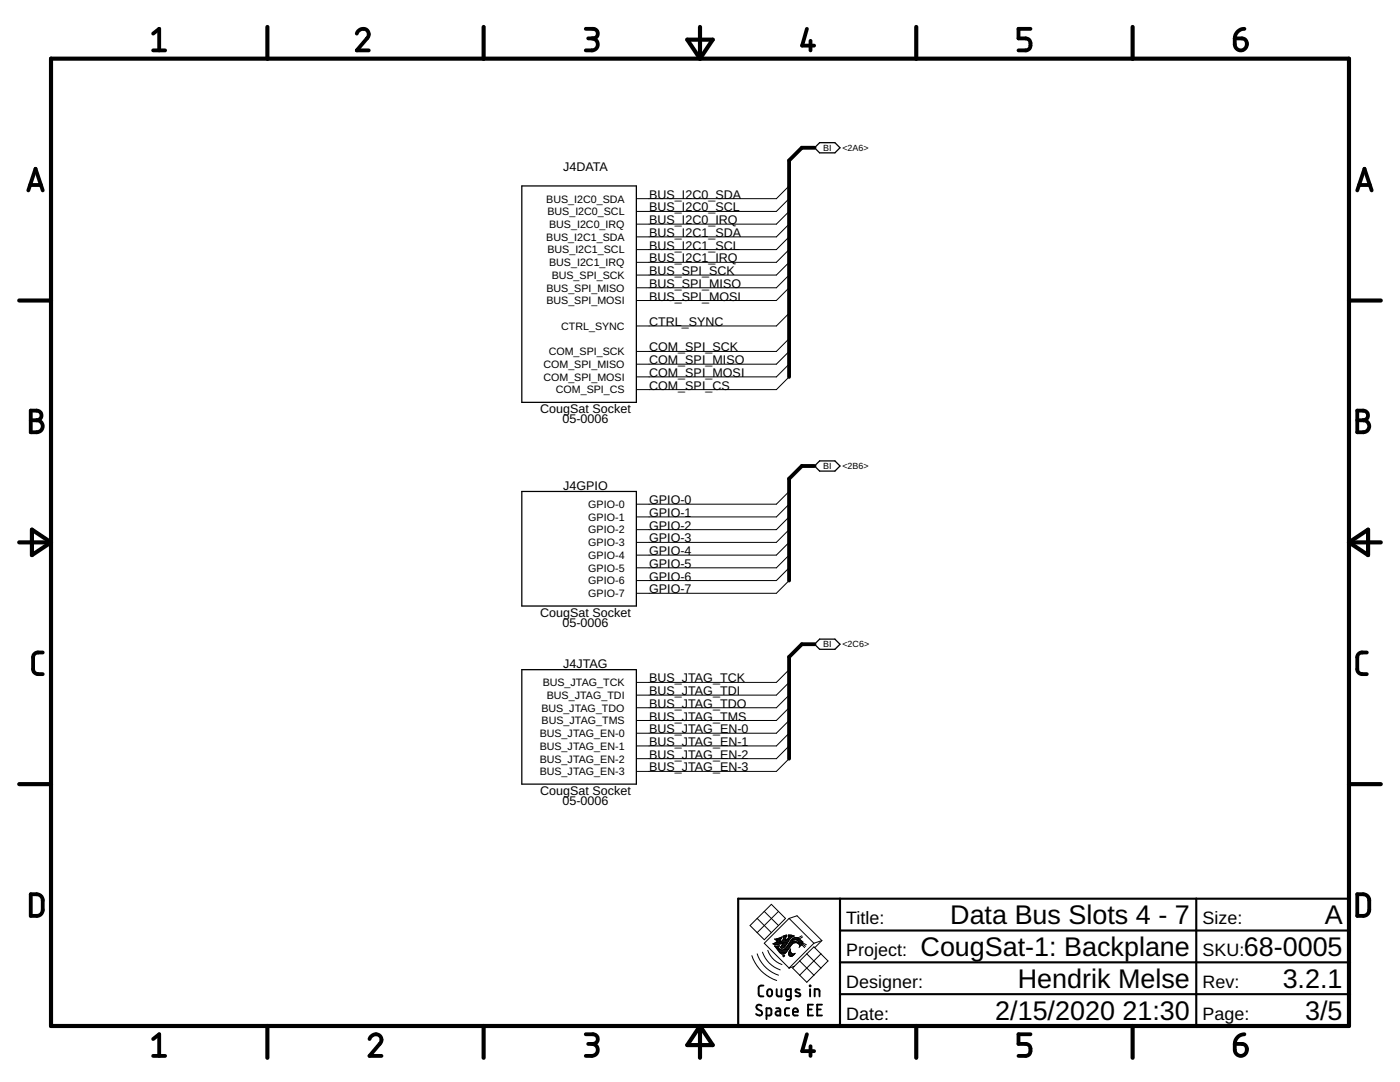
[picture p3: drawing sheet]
<svg xmlns="http://www.w3.org/2000/svg" width="279mm" height="216mm" viewBox="0 0 279 216" stroke-linecap="round" stroke-linejoin="round" font-family="sans-serif">
<g fill="none" stroke="#000" stroke-width=".83">
<path d="M10.2 11.7h259v193h-259zM53.4 5.4v6.3M96.5 5.4v6.3M137.2 7.9h5l-2.5 3.8zM139.7 5.4v6.3M182.9 5.4v6.3M226 5.4v6.3M3.8 60h6.4M269.2 60h6.4M3.8 108.2h6.4M6.4 105.7l3.8 2.5-3.8 2.6zM269.2 108.2h6.4"/>
<path d="M269.2 108.2l3.8-2.5v5.1zM3.8 156.5h6.4M269.2 156.5h6.4M53.4 204.7v6.4M96.5 204.7v6.4M139.7 204.7v6.4M139.7 204.7l2.5 3.8h-5zM182.9 204.7v6.4M226 204.7v6.4"/>
</g>
<g fill="none" stroke="#000" stroke-width=".76">
<path d="M30.6 6.7l1.2-.9v4.3M30.6 10.1h2.4M71.2 6.7a1.18 1.18 0 0 1 1.6-.9 1.18 1.18 0 0 1 .6 1.7l-2.2 2.6h2.4M116.9 5.8h1.4a.95 .95 0 0 1 1 .9 .95 .95 0 0 1-1 1h-.9M118.1 7.7a1.2 1.2 0 0 1 1.2 1.2 1.2 1.2 0 0 1-1.2 1.2h-1.2M161 5.8l-.9 3.3h2.4M161.8 8.1v2M205.7 5.8h-2.4v1.9h1.4a1.22 1.22 0 0 1 1 1.2 1.22 1.22 0 0 1-1 1.2h-1.4M246.4 7.7h1.5a1.2 1.2 0 0 1 .9 1.3 1.2 1.2 0 0 1-1.2 1 1.2 1.2 0 0 1-1.2-1.1zM248.3 5.8a1.92 1.92 0 0 0-1.9 1.9M5.7 38l1.4-4.3 1.4 4.3M6 36.9h2.2"/>
<path d="M162.6 29.5h-2.6l-2.5 2.5v43.2M270.9 38l1.4-4.3 1.4 4.3M271.2 36.9h2.2M6.1 81.9h1.2a.96 .96 0 0 1 1 1 .96 .96 0 0 1-1 1 1.2 1.2 0 0 1 1.2 1.2 1.2 1.2 0 0 1-1.2 1.2h-1.2zM6.1 83.9h1.2M162.6 93h-2.6l-2.5 2.5v20.3M270.9 81.9h1.2a.96 .96 0 0 1 .9 1 .96 .96 0 0 1-.9 1 1.2 1.2 0 0 1 1.2 1.2 1.2 1.2 0 0 1-1.2 1.2h-1.2zM270.9 83.9h1.2M8.5 130.2a1.65 1.65 0 0 0-1.6 .3l-.3 .6v2.4l.3 .7a1.71 1.71 0 0 0 1.6 .3M162.6 128.5h-2.6l-2.5 2.6v20.3M272.8 130.2a1.65 1.65 0 0 0-1.7 .3l-.2 .6v2.7l.2 .4a1.71 1.71 0 0 0 1.7 .3M6.1 178.4a2.43 2.43 0 0 1 2 .3l.3 .4 .1 .5v2.2l-.4 .7a2.35 2.35 0 0 1-2 .3z"/>
<path d="M270.9 178.4a2.43 2.43 0 0 1 1.9 .3l.3 .4 .2 .5-.1 2.2-.4 .7a2.35 2.35 0 0 1-1.9 .3zM30.6 207.3l1.2-.9v4.3M30.6 210.7h2.4M73.7 207.3a1.18 1.18 0 0 1 1.6-.9 1.18 1.18 0 0 1 .6 1.7l-2.2 2.6h2.4M116.9 206.4h1.4a.96 .96 0 0 1 1 .9 .96 .96 0 0 1-1 1h-.9M118.1 208.3a1.2 1.2 0 0 1 1.2 1.2 1.2 1.2 0 0 1-1.2 1.2h-1.2M161 206.4l-.9 3.3h2.4M161.8 208.8v1.9M205.7 206.4h-2.4v1.9h1.4a1.22 1.22 0 0 1 1 1.2 1.22 1.22 0 0 1-1 1.2h-1.4M246.4 208.3h1.5a1.2 1.2 0 0 1 .9 1.3 1.2 1.2 0 0 1-1.2 1.1 1.2 1.2 0 0 1-1.2-1.2zM248.3 206.4a1.95 1.95 0 0 0-1.9 1.9"/>
</g>
<path d="M167.6 179.3v25.4M238.7 179.3v25.4M269.2 179.3h-121.9v25.4M167.6 198.4h101.6M167.6 192h101.6M167.6 185.7h101.6" fill="none" stroke="#000" stroke-width=".42"/>
<g fill="none" stroke="#000" stroke-width=".2">
<path d="M157.5 37.1l-2.6 2.5h-27.9M157.5 39.6l-2.6 2.6h-27.9M157.5 42.2l-2.6 2.5h-27.9M157.5 44.7l-2.6 2.6h-27.9M157.5 47.3l-2.6 2.5h-27.9M157.5 49.8l-2.6 2.5h-27.9M157.5 52.3l-2.6 2.6h-27.9M157.5 54.9l-2.6 2.5h-27.9M157.5 57.4l-2.6 2.6h-27.9M157.5 62.5l-2.6 2.5h-27.9M157.5 67.6l-2.6 2.5h-27.9M157.5 70.1l-2.6 2.6h-27.9"/>
<path d="M157.5 72.7l-2.6 2.5h-27.9M157.5 75.2l-2.6 2.5h-27.9M157.5 98.1l-2.6 2.5h-27.9M157.5 100.6l-2.6 2.5h-27.9M157.5 103.1l-2.6 2.6h-27.9M157.5 105.7l-2.6 2.5h-27.9M157.5 108.2l-2.6 2.6h-27.9M157.5 110.8l-2.6 2.5h-27.9M157.5 113.3l-2.6 2.5h-27.9M157.5 115.8l-2.6 2.6h-27.9M157.5 133.6l-2.6 2.6h-27.9M157.5 136.2l-2.6 2.5h-27.9"/>
<path d="M157.5 138.7l-2.6 2.5h-27.9M157.5 141.2l-2.6 2.6h-27.9M157.5 143.8l-2.6 2.5h-27.9M157.5 146.3l-2.6 2.5h-27.9M157.5 148.8l-2.6 2.6h-27.9M157.5 151.4l-2.6 2.5h-27.9M150.1 190.7a7.7 7.7 0 0 0 4.9 4.9M151.1 190.3a6.7 6.7 0 0 0 4.3 4.3M151.1 183.3l-1.4 1.4 2.8 2.8 2.9-2.8M151.1 183.3l2.8 2.8M152.2 190a5.6 5.6 0 0 0 3.5 3.5M152.5 181.9l1.4-1.5 2.9 2.9-1.4 1.4"/>
<path d="M152.5 181.9l-1.4 1.4M152.5 181.9l2.9 2.8M153.2 189.6a4.6 4.6 0 0 0 2.9 2.9M154.3 188.3h1.7M154.5 188.4h1M154.6 188.2h2.5M154.7 188.9h.7M154.7 187.5h1.1M154.8 189h.5M154.8 188h2.4M154.9 189.1h.4M154.9 187.6h.8"/>
<path d="M155 187.3h.9M155 189.2h.4M155 187.9h.7M155.1 189.4h.5M155.1 187.7h.6M155.1 187.8h.6M155.2 189.5h.6M155.2 188.8h.3M155.2 189.6h2M155.3 189v.1M155.3 189.7h1.8M155.4 181.9l-4.3 4.2"/>
<path d="M155.4 187.2h.6M155.4 188.9l.2-.2-1 .1 .9 1.1M155.4 188.9l-.1 .1M155.4 189.8h1.7M155.5 189.9h1.5M155.5 189.9l.5 .5 .6-.1M155.6 190.1h1.3M155.7 187.1h.3M155.7 187.9h1.6M155.7 190.2h1M155.7 187.6v.4M155.7 189h.8"/>
<path d="M155.8 189.1h.6M155.9 188.9l-.2 .1 .1 .1M155.9 188.9h.7M155.9 190.3h.7M155.9 187h.1M156 187l-1.4 .4 .6 .3-1 .6 .8 .2 1.3-.3-.3 .5M156 187v.3l-.3 .3M156 188.8h.7M156 188.7l-.1 .2M156 187.8h1.4M156 188.6h.8M156.1 188.5h.8"/>
<path d="M156.1 187.7h1.3M156.2 188.4h.8M156.2 187.6l-.5 .4M156.2 188.3h.9M156.2 187.6h.6M156.3 186.9h.7M156.3 190.8h.2M156.3 187.1h.5M156.3 187h.5M156.3 187.5h.5M156.4 187.3h.4M156.4 190.9h.1"/>
<path d="M156.4 189.5h.9M156.4 187.2h.4M156.4 186.8h.6M156.5 190.8l-.1 .1M156.6 190.6h.1M156.6 189.4h.8M156.6 190.6l-.4 .1 .2 .2M156.6 190.6l-.1 .2M156.7 189.2h.8M156.8 186.6h.2M156.8 189.1h.7M156.9 187.6h.6"/>
<path d="M157 189h.6M157 189a.92 .92 0 0 1-1.7 .1M157 186.9h-.2v.3M157 186.9v-.3l-.7 .2v.4l.1-.1-.2 .5M157 188.9h.7M157 187.5h.6M157.1 188.8h.7M157.2 187.3h.5M157.2 189.7l-.6 .6M157.2 188.6h.7M157.3 187.2h.5M157.3 188.5h.7"/>
<path d="M157.3 186.8h1.1M157.3 186.6h.7M157.3 189.5l-.1 .2M157.4 188.4h.7M157.4 187.1h.5M157.4 190.4l.2 .4M157.4 190.4h1.1M157.4 190.3h.7M157.4 190.2h.5M157.4 187l-.1-.4 1.2 .2a3 3 0 0 0-1.6 1.8l-.6 .6-.5-.1M157.4 187l-.6 .6v-.4M157.4 187h.7"/>
<path d="M157.4 190.5h1M157.4 190.1h.4M157.4 188.3h.8M157.5 186.9h.8M157.5 183.3l4.9 4.9M157.5 183.3l-5 4.9 5 5M157.5 183.3l1.6-.6 4.9 5M157.5 189.9h.3M157.5 190.6h.8M157.5 188.2h1M157.5 189.8h.3M157.6 189.7h.1"/>
<path d="M157.6 188h1.5M157.6 189.6l.2-.2-.1 .3M157.6 189.6l-.2 .8M157.6 189.6h.1M157.6 190.8h.5M157.6 187.9h1.4M157.7 189.5h.1M157.7 188.9l-.4 .6M157.7 189.7l.1 .4M157.7 187.8h1M157.7 187.8l-.7 1.2M157.7 187.8a1.15 1.15 0 0 1 2.1-.2l.2 .2"/>
<path d="M157.8 187.7h.4M157.8 190.1l.3 .2h.5M157.9 187.6h.4M158 187.5h.6M158.1 188.4l-.4 .5M158.1 187.3h1.4M158.3 187.2h1M158.5 190.4l-.5 .4h-.4M158.5 187.1h.6M158.6 190.3l.1-.1-.2 .2M158.6 190.3h.1M158.7 187.5h.9"/>
<path d="M159 187.6l.2 .1M159 187.6l-.4-.1-.5 .3h.6l.4 .2M159 187.6h.8M159.1 188l.2 .2M159.2 187.7h.7M159.2 188.2h.1M159.2 187.7l.2 .3M159.3 187.8h.8M159.3 188.2l-.6-.1-.6 .3M159.3 188.2h.1M159.3 188.3h.8M159.3 187.9h.9"/>
<path d="M159.4 188h.8M159.4 188v.2h-.1l.2 .2M159.4 188.2h.8M159.5 188.4h.5M159.5 188.4l.1 .3M159.5 188.5h.5M159.6 188.9l-.1 .2M159.6 188.6h.2M159.6 188.9h.1M159.6 191.7l2.8 2.9M159.6 188.8h.1M159.6 188.7v.2"/>
<path d="M160 188.5l.6 .6M160 186.7l-.8 .5M160 187.8l.2 .1M160.1 188.3l.7 .5M160.1 188.3l-.5 .6M160.2 188.2l.7 .3M160.2 186.9l-.7 .5M160.2 187.9l-.1 .4M161 190.3l-2.8 2.9 2.8 2.8 1.4-1.4M161 190.3l1.4-1.4 2.8 2.8-1.4 1.5M161 190.3l2.8 2.9M162.4 188.2l-4.9 5 1-.4"/>
<path d="M163.8 193.2l-1.4 1.4M163.8 190.3l-4.2 4.3M164 187.7l-1.6 .5M164 187.7l-1.4 1.4"/>
</g>
<g fill="none" stroke="#000" stroke-width=".38">
<path d="M152.4 196.7h-.7l-.3 .4 .1 1.5 .2 .2h.7M153.2 197.5l.5-.1a.81 .81 0 0 1 0 1.4h-.3l-.2-.3zM155 197.4v1.2l.4 .2h.6v-1.4M157.8 198.8h-.7l-.2-.2v-.9l.2-.3h.7v1.8l-.2 .3h-.6M159.6 197.5l-.7-.1-.2 .4 1 .5v.4a.75 .75 0 0 1-.9 0M161.6 196.7l.1 .1zM161.7 197.4v1.4M162.6 198.8v-1.4l.8 .1 .2 1.3M152 200.7a.54 .54 0 0 0-.8-.1 .54 .54 0 0 0 0 .8l.7 .3a.54 .54 0 0 1 0 .9 .54 .54 0 0 1-.8-.1l-.2-.2M153 202.6h.7l.2-.2v-1l-.2-.2h-.7v2.1M154.9 201.2h.6l.2 .2v1.2h-.5a.42 .42 0 0 1-.4-.4 .42 .42 0 0 1 .4-.4h.5M157.5 201.2h-.6l-.2 .3 .1 1 .7 .1"/>
<path d="M158.3 201.9h.9a.5 .5 0 0 0-.3-.7 .5 .5 0 0 0-.6 .5l.1 .8 .8 .1M161.3 201.4h.7M162.2 200.5h-.9v2.1h.9M163.1 201.4h.7M164 200.5h-.9v2.1h.9"/>
</g>
<path d="M104.1 37.1h22.9v43.2h-22.9zM163.6 28.5h3l1 1-1 1h-3l-1-1zM104.1 98.1h22.9v22.8h-22.9zM163.6 92h3l1 1-1 1h-3l-1-1zM104.1 133.6h22.9v22.9h-22.9zM162.6 128.5l1-1h3l1 1-1 1.1h-3z" fill="none" stroke="#000" stroke-width=".25"/>
<g font-size="5.4">
<text x="189.7" y="184.4">Data Bus Slots 4 - 7</text>
<text x="264.4" y="184.4">A</text>
<text x="183.7" y="190.8">CougSat-1: Backplane</text>
<text x="248.2" y="190.8">68-0005</text>
<text x="203.1" y="197.1">Hendrik Melse</text>
<text x="256" y="197.1">3.2.1</text>
<text x="198.6" y="203.5">2/15/2020</text>
<text x="224" y="203.5">21:30</text>
<text x="260.5" y="203.5">3/5</text>
</g>
<g font-size="3.6">
<text x="168.9" y="184.4">Title:</text>
<text x="240" y="184.4">Size:</text>
<text x="168.9" y="190.8">Project:</text>
<text x="240" y="190.8">SKU:</text>
<text x="168.9" y="197.1">Designer:</text>
<text x="240" y="197.1">Rev:</text>
<text x="168.9" y="203.5">Date:</text>
<text x="240" y="203.5">Page:</text>
</g>
<g font-size="2.5">
<text x="112.4" y="34.2">J4DATA</text>
<text x="129.5" y="39.7">BUS_I2C0_SDA</text>
<text x="129.5" y="42.2">BUS_I2C0_SCL</text>
<text x="129.5" y="44.7">BUS_I2C0_IRQ</text>
<text x="129.5" y="47.3">BUS_I2C1_SDA</text>
<text x="129.5" y="49.8">BUS_I2C1_SCL</text>
<text x="129.5" y="52.3">BUS_I2C1_IRQ</text>
<text x="129.5" y="54.9">BUS_SPI_SCK</text>
<text x="129.5" y="57.4">BUS_SPI_MISO</text>
<text x="129.5" y="60">BUS_SPI_MOSI</text>
<text x="129.5" y="65">CTRL_SYNC</text>
<text x="129.5" y="70.1">COM_SPI_SCK</text>
<text x="129.5" y="72.7">COM_SPI_MISO</text>
<text x="129.5" y="75.2">COM_SPI_MOSI</text>
<text x="129.5" y="77.7">COM_SPI_CS</text>
<text x="107.8" y="82.4">CougSat Socket</text>
<text x="112.2" y="84.5">05-0006</text>
<text x="112.4" y="97.7">J4GPIO</text>
<text x="129.5" y="100.6">GPIO-0</text>
<text x="129.5" y="103.1">GPIO-1</text>
<text x="129.5" y="105.7">GPIO-2</text>
<text x="129.5" y="108.2">GPIO-3</text>
<text x="129.5" y="110.8">GPIO-4</text>
<text x="129.5" y="113.3">GPIO-5</text>
<text x="129.5" y="115.8">GPIO-6</text>
<text x="129.5" y="118.4">GPIO-7</text>
<text x="107.8" y="123.1">CougSat Socket</text>
<text x="112.2" y="125.1">05-0006</text>
<text x="112.4" y="133.2">J4JTAG</text>
<text x="129.5" y="136.2">BUS_JTAG_TCK</text>
<text x="129.5" y="138.7">BUS_JTAG_TDI</text>
<text x="129.5" y="141.2">BUS_JTAG_TDO</text>
<text x="129.5" y="143.8">BUS_JTAG_TMS</text>
<text x="129.5" y="146.3">BUS_JTAG_EN-0</text>
<text x="129.5" y="148.9">BUS_JTAG_EN-1</text>
<text x="129.5" y="151.4">BUS_JTAG_EN-2</text>
<text x="129.5" y="153.9">BUS_JTAG_EN-3</text>
<text x="107.8" y="158.6">CougSat Socket</text>
<text x="112.2" y="160.7">05-0006</text>
</g>
<g font-size="2.1">
<text x="109" y="40.4">BUS_I2C0_SDA</text>
<text x="109.3" y="43">BUS_I2C0_SCL</text>
<text x="109.6" y="45.5">BUS_I2C0_IRQ</text>
<text x="109" y="48">BUS_I2C1_SDA</text>
<text x="109.3" y="50.6">BUS_I2C1_SCL</text>
<text x="109.6" y="53.1">BUS_I2C1_IRQ</text>
<text x="109" y="58.2">BUS_SPI_MISO</text>
<text x="110.1" y="55.7">BUS_SPI_SCK</text>
<text x="109" y="60.7">BUS_SPI_MOSI</text>
<text x="112" y="65.8">CTRL_SYNC</text>
<text x="109.5" y="70.9">COM_SPI_SCK</text>
<text x="108.4" y="73.4">COM_SPI_MISO</text>
<text x="108.4" y="76">COM_SPI_MOSI</text>
<text x="110.9" y="78.5">COM_SPI_CS</text>
<text x="117.4" y="101.4">GPIO-0</text>
<text x="117.4" y="103.9">GPIO-1</text>
<text x="117.4" y="106.4">GPIO-2</text>
<text x="117.4" y="109">GPIO-3</text>
<text x="117.4" y="111.5">GPIO-4</text>
<text x="117.4" y="114.1">GPIO-5</text>
<text x="117.4" y="116.6">GPIO-6</text>
<text x="117.4" y="119.1">GPIO-7</text>
<text x="108.3" y="136.9">BUS_JTAG_TCK</text>
<text x="108" y="142">BUS_JTAG_TDO</text>
<text x="109.1" y="139.5">BUS_JTAG_TDI</text>
<text x="107.7" y="147.1">BUS_JTAG_EN-0</text>
<text x="107.7" y="149.6">BUS_JTAG_EN-1</text>
<text x="108.1" y="144.5">BUS_JTAG_TMS</text>
<text x="107.7" y="152.2">BUS_JTAG_EN-2</text>
<text x="107.7" y="154.7">BUS_JTAG_EN-3</text>
</g>
<g font-size="1.8">
<text x="164.3" y="30.1">BI</text>
<text x="168.1" y="30.1">&lt;2A6&gt;</text>
<text x="164.3" y="93.6">BI</text>
<text x="168.1" y="93.6">&lt;2B6&gt;</text>
<text x="164.3" y="129.2">BI</text>
<text x="168.1" y="129.2">&lt;2C6&gt;</text>
</g>
</svg>
